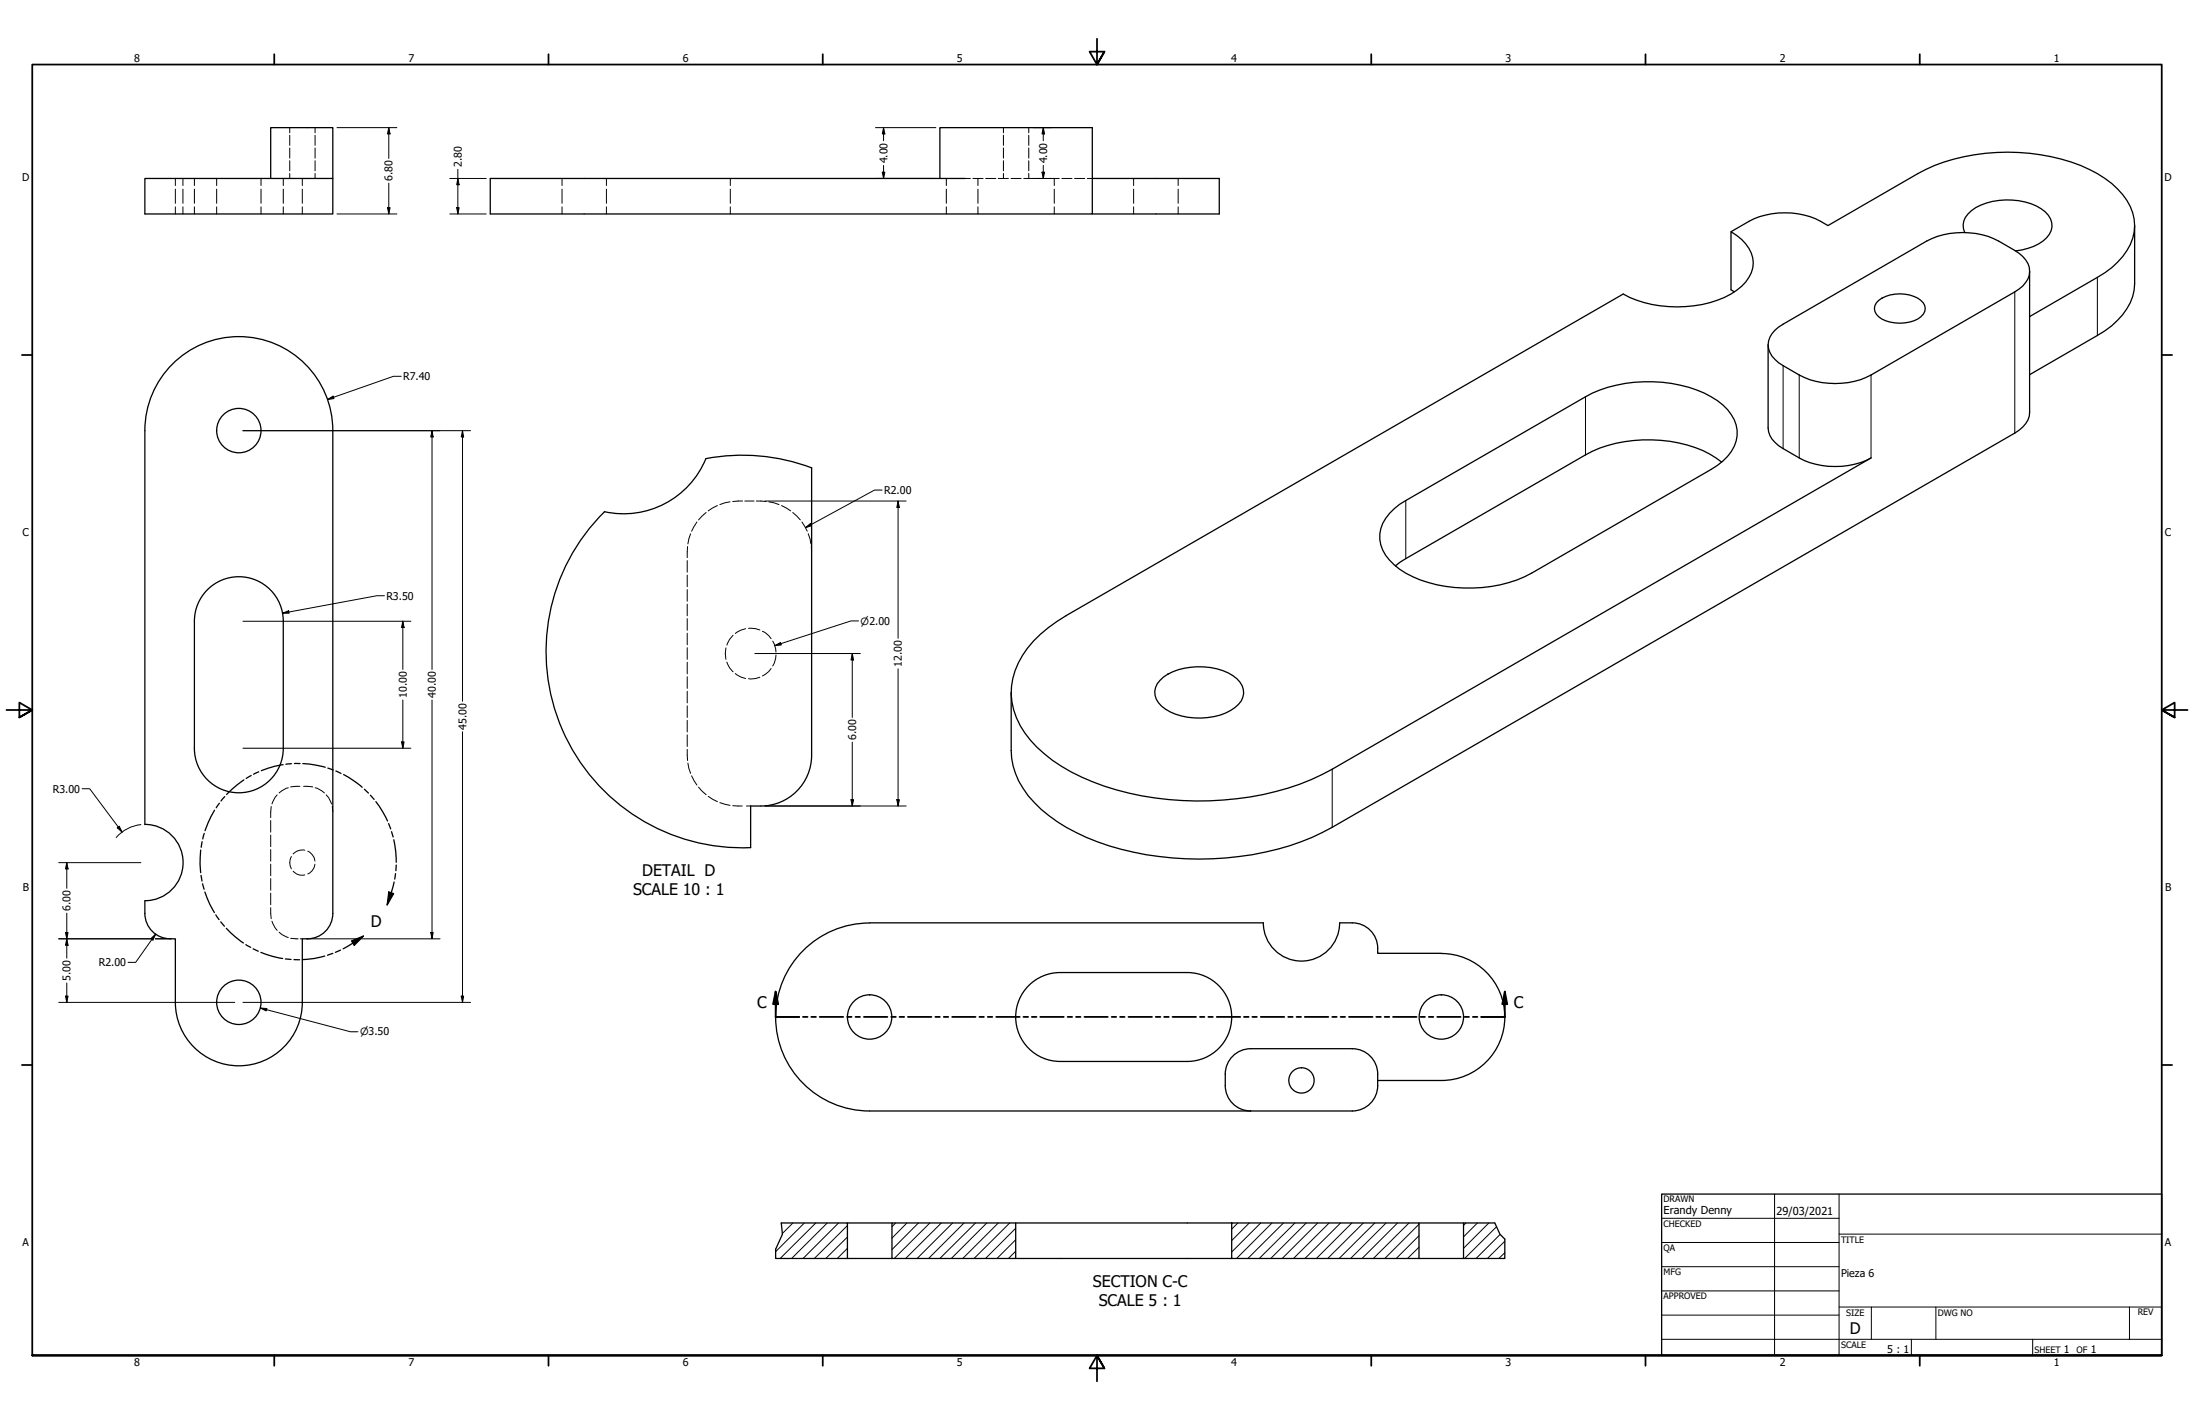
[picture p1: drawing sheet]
<svg xmlns="http://www.w3.org/2000/svg" width="864mm" height="559mm" viewBox="0 0 864 559" stroke-linecap="round" stroke-linejoin="round" font-family="sans-serif">
<!-- layer: Hatch (ANSI) -->
<g fill="none" stroke="#000" stroke-width=".39">
<path d="M307.7 481.3l-.2 .1M312.1 481.3l-4.2 4.2M316.6 481.3l-11.3 11.3M321.1 481.3l-14 13.9M325.6 481.3l-14 13.9M330.1 481.3l-14 13.9M333.6 491.2l-4 4M333.6 486.8l-8.5 8.4M333.6 482.3l-13.1 12.9M352.6 481.3l-1.5 1.4M357 481.3l-5.9 5.9M361.5 481.3l-10.4 10.4"/>
<path d="M366 481.3l-14 13.9M370.5 481.3l-14 13.9M375 481.3l-14 13.9M379.5 481.3l-14 13.9M384 481.3l-14 13.9M388.4 481.3l-13.9 13.9M392.9 481.3l-13.9 13.9M397.4 481.3l-14 13.9M399.8 492.4l-2.9 2.8M399.8 487.9l-7.4 7.3M399.8 483.4l-11.9 11.8M487.2 481.3l-2.4 2.4"/>
<path d="M491.7 481.3l-6.9 6.9M496.3 481.3l-11.5 11.4M500.7 481.3l-14 13.9M505.2 481.3l-14 13.9M509.7 481.3l-14 13.9M514.2 481.3l-14 13.9M518.7 481.3l-14 13.9M523.2 481.3l-14.1 13.9M527.7 481.3l-14 13.9M532.1 481.3l-13.9 13.9M536.6 481.3l-14 13.9M541.1 481.3l-14 13.9"/>
<path d="M545.6 481.3l-14 13.9M550.1 481.3l-14 13.9M554.6 481.3l-14 13.9M558.5 495.2h.1M558.5 490.8l-4.5 4.4M558.5 486.3l-8.9 8.9M558.5 481.8l-13.4 13.4M577 481.3l-.9 .9M581.5 481.3l-5.4 5.4M586 481.3l-9.9 9.9M589.1 482.7l-12.6 12.5M590.5 485.8l-9.5 9.4"/>
<path d="M592.3 493l-2.3 2.2M592.3 488.4l-6.8 6.8"/>
</g>
<!-- layer: Hidden (ANSI) -->
<g fill="none" stroke="#000" stroke-width=".39">
<path d="M114 50.2v2.1M114 53.2v4M114 58.2v4M124 50.2v2.1M124 53.2v4M124 58.2v4M395 50.2v2.1M395 53.2v4M395 58.2v4M404.9 50.2v2.1M404.9 53.2v4M404.9 58.2v4"/>
<path d="M69 70.2v2.8M69 74.4v5.6M72 70.2v2.8M72 74.4v5.6M76.5 70.2v2.8M76.5 74.4v5.6M85.3 70.2v2.8M85.3 74.4v5.6M102.7 70.2v2.8M102.7 74.4v5.6M111.5 70.2v2.8M111.5 74.4v5.6"/>
<path d="M114 63.2v4M114 68.3v1.9M119 70.2v2.8M119 74.4v5.6M124 63.2v4M124 68.3v1.9M221.2 70.2v2.8M221.2 74.4v5.6M238.7 70.2v2.8M238.7 74.4v5.6M287.5 70.2v2.8M287.5 74.4v5.6"/>
<path d="M372.5 70.2v2.8M372.5 74.4v5.6M380 70.2h2M383 70.2h4M384.9 70.2v2.8M384.9 74.4v5.6M388 70.2h4M392.9 70.2h4M395 63.2v4M395 68.3v1.9M398 70.2h4M403 70.2h4"/>
<path d="M404.9 63.2v4M404.9 68.3v1.9M408 70.2h4M412.9 70.2h4M415 70.2v2.8M415 74.4v5.6M418 70.2h4M423 70.2h4M428 70.2h2M446.2 70.2v2.8M446.2 74.4v5.6M463.7 70.2v2.8"/>
<path d="M463.7 74.4v5.6M69 81.4v2.8M72 81.4v2.8M76.5 81.4v2.8M85.3 81.4v2.8M102.7 81.4v2.8M111.5 81.4v2.8M119 81.4v2.8M221.2 81.4v2.8M238.7 81.4v2.8M287.5 81.4v2.8M372.5 81.4v2.8"/>
<path d="M384.9 81.4v2.8M415 81.4v2.8M446.2 81.4v2.8M463.7 81.4v2.8M282.4 198.9l-3.6 2.1M287.3 197.5l-4 1.1M292.3 197.2l-3.9 .2M293.2 197.2h3.6M297.7 197.2l3.9 .2M302.6 197.5l4 1.1M307.6 198.9l3.6 2.1M270.6 215.1l-.1 4.4"/>
<path d="M271.8 210.1l-1 4M274.3 205.4l-2.1 3.6M277.9 201.7l-2.9 2.9M312 201.7l3 2.9M315.7 205.4l2.1 3.6M318.1 210.1l1.1 4M319.3 215.1l.2 2.1M270.5 220.6v4.6M270.5 226.3v4.6M270.5 232v4.6M270.5 237.7v4.6M270.5 243.5v4.5"/>
<path d="M270.5 249.2v4.5M270.5 254.9v4.6M285.8 255l-.3 2.2 .3 2.3M288.5 250a8.4 8.4 0 0 0-2.4 3.9M293.5 247.4l-1.8 .6-2.3 1.3M294.6 247.3l2.8 .1 1.7 .5M300.1 248.4l2.5 1.7 .9 1.2M304.2 252.3l1.1 3 .1 1.3M305.4 257.7l-.1 1.4-1.1 3M270.5 260.6v4.6M270.5 266.3v4.6M270.5 272v4.6"/>
<path d="M270.5 277.7v4.6M286.1 260.5a7.8 7.8 0 0 0 2.4 3.9M289.4 265l2.3 1.4 1.8 .6M299.1 266.5l-1.7 .5-2.8 .1M303.5 263.1l-.9 1.2-2.5 1.7M270.5 283.5v4.5M270.5 289.2v4.6M270.5 294.9l.1 4.4M106.7 317.4l-.1 4.4M109.1 312.8l-.9 1.1-1.1 2.5M113.5 310l-2.5 1.1-1.1 .9M118 309.4l-3.6 .3"/>
<path d="M119.5 309.4l3.6 .3M124.1 310l2.5 1.1 1.1 .9M128.4 312.8l.9 1.1 1.2 2.5M130.8 317.4l.2 2.1M270.8 300.3l1 4.1M272.2 305.3l2.1 3.6M275 309.8l2.9 2.9M278.8 313.4l3.6 2.1M283.3 315.8l4 1.1M288.4 317.1l3.8 .1M293.8 317.2h1.7M106.6 322.9v4.6"/>
<path d="M106.6 328.6v4.6M106.6 334.3v4.6M114.7 337.1a4.9 4.9 0 0 0 0 4.8M120 334.6a4.9 4.9 0 0 0-4.6 1.4M121.2 335a4.9 4.9 0 0 1 2.8 3.8M106.6 357.2l.1 4.3M106.6 340v4.6M106.6 345.8v4.5M106.6 351.5v4.5M115.4 342.8a4.5 4.5 0 0 0 4.6 1.5M124 340.1a4.5 4.5 0 0 1-2.8 3.8M107.1 362.5l1.1 2.5 .9 1.1"/>
<path d="M109.9 366.8l1.1 1 2.5 1.1M114.4 369.3l2.9 .1M118.2 369.4h.8"/>
</g>
<!-- layer: Visible (ANSI) -->
<g fill="none" stroke="#000" stroke-width=".51">
<path d="M106.6 70.2v-20h24.4v34h-74v-14h74M370 70.2v-20h60v34h-237v-14h187M430 70.2h49.9v14h-49.9M681.4 91.2a15.6 15.6 0 0 1 8.7 12.2 14.9 14.9 0 0 1-8.7 12.3 46.8 46.8 0 0 1-42.5 0l-219.2 126.6a46.7 46.7 0 0 0-18.9 18.6 26.8 26.8 0 0 0 4.8 30.4 65.7 65.7 0 0 0 29.1 18.1 120.7 120.7 0 0 0 81.5-2.6l8.2-4.1 212.1-122.5a31.3 31.3 0 0 1-28.3 0l-6.3-3.7a10 10 0 0 1-5.9-8.1v-32.7M773.4 91.5a6.9 6.9 0 0 1 2.6-8.6 26.4 26.4 0 0 1 27.5-.7 7.2 7.2 0 0 1 .7 12.6 21 21 0 0 1-10.9 3.9M840.2 88.8v22.8a20.3 20.3 0 0 1-6.7 14.4l-5 4.2-29.6 17.2M682.7 114.9l-1.3-.9v-22.8a37 37 0 0 1 16-7.1 31 31 0 0 1 22.1 4.7l35.4-20.5a75.9 75.9 0 0 1 44-8 62.6 62.6 0 0 1 32.3 11.9 22.5 22.5 0 0 1 9 16.6 20.3 20.3 0 0 1-6.7 14.4l-5 4.1-29.6 17.3M739.5 118.2a14.6 14.6 0 0 1 16.6 0 3.9 3.9 0 0 1 0 6.5 14.9 14.9 0 0 1-16.6 0 3.9 3.9 0 0 1 0-6.5zM798.9 106.7v55.5a10 10 0 0 1-5.8 8.2l-268.7 155.2a106.6 106.6 0 0 1-52.3 12.5 109.4 109.4 0 0 1-52.4-12.5 44.2 44.2 0 0 1-20-21.2l-.9-3-.8-6.1v-22.8M698.7 129.9l3.2-2.3 56.5-32.7a31.5 31.5 0 0 1 28.3 0 26.7 26.7 0 0 1 10.7 7.4 7.4 7.4 0 0 1-1.2 10.2l-3.1 2.4-56.6 32.7a31.3 31.3 0 0 1-28.3 0l-6.3-3.7a9.4 9.4 0 0 1-5.7-9.7l1.3-2.9zM277.9 180.5a35 35 0 0 1-40 20.9M319.5 184.1v113.1a20 20 0 0 1-20 20"/>
<path d="M677.7 181.9a47.5 47.5 0 0 0-31.1-8.8 49.4 49.4 0 0 0-22.5 5.9l-70.8 40.8-4.1 2.9M546.9 202.1l4-3.6 2.4-1.5 70.8-40.9a54.5 54.5 0 0 1 49.4 0 18.3 18.3 0 0 1 10.3 13.3 15.3 15.3 0 0 1-7.8 13.7l-73.1 42.5a55.2 55.2 0 0 1-49.6 0 20.2 20.2 0 0 1-9.8-11.2 12.9 12.9 0 0 1 3.4-12.3zM456.6 267.8a22.3 22.3 0 0 1 17.4-5.4 19.9 19.9 0 0 1 14.1 6 6.7 6.7 0 0 1-2 10 26.3 26.3 0 0 1-27.3 .7 7 7 0 0 1-2.2-11.3zM76.5 294.5a17.5 17.5 0 0 0 17.5 17.5 17.5 17.5 0 0 0 17.5-17.5M76.5 294.4v-50a17.5 17.5 0 0 1 17.5-17.5 17.5 17.5 0 0 1 17.5 17.5v50M299.5 317.2h-4v16.4M57 324.5v-155.1a37 37 0 0 1 37-36.9 37 37 0 0 1 37 37v189.9a10.3 10.3 0 0 1-12 10v25.1M57.1 324.4a15 15 0 0 1 15 15 15 15 0 0 1-15 15.1M57 354.5a18.6 18.6 0 0 0 .7 8.6 10.4 10.4 0 0 0 11.3 6.3v25.1M342.3 363.2a37 37 0 0 0-37 37 37 37 0 0 0 37 37M342.3 363.2h155M497.3 363.2a15 15 0 0 0 15 15 15 15 0 0 0 15-15"/>
<path d="M527.3 363.2h5M532.3 363.2a10.3 10.3 0 0 1 10 12h25M567.3 375.2a25 25 0 0 1 25 25 25 25 0 0 1-25 25h-25M69 394.4a25 25 0 0 0 25 25 25 25 0 0 0 25-25M404.4 388.4a17.5 17.5 0 0 1 12.9-5.7h50a17.5 17.5 0 0 1 17.5 17.5 17.5 17.5 0 0 1-17.5 17.5h-50a17.5 17.5 0 0 1-16-10.4 17.5 17.5 0 0 1 3.1-18.9zM532.3 412.7a10 10 0 0 1 10 10 16 16 0 0 1-1.2 9.2 10 10 0 0 1-8.8 5.3M532.3 412.7h-40a10 10 0 0 0-10 10 16 16 0 0 0 1.2 9.2 10 10 0 0 0 8.8 5.3M342.3 437.2h190M307.5 481.3h26.1v13.9h-28.3v-3.6M333.6 495.2h17.5M333.6 481.3h17.5M351.1 481.3h48.7v13.9h-48.7z"/>
<path d="M399.8 481.3h158.7v13.9h-73.7v-13.9M399.8 495.2h85M558.5 495.2h17.6M558.5 481.3h17.6M588.4 481.3h-12.3v13.9h16.2v-7.6"/>
<circle cx="94" cy="169.4" r="8.7"/>
<circle cx="94" cy="394.4" r="8.7"/>
<circle cx="342.3" cy="400.2" r="8.7"/>
<circle cx="567.3" cy="400.2" r="8.7"/>
<circle cx="512.3" cy="425.2" r="5"/>
</g>
<!-- layer: Visible Narrow (ANSI) -->
<path d="M793.1 114.9v55.5M825.6 109.2v22.8M624.1 156.1v22.9M701.9 143.9v32.6M708.2 147.6v32.6M736.5 147.6v32.6M553.3 197v22.8M524.4 302.7v22.9" fill="none" stroke="#000" stroke-width=".39"/>
<!-- layer: Break Line (ANSI) -->
<path d="M277.9 180.5a77.2 77.2 0 0 1 41.6 3.6M238 201.4a77.2 77.2 0 0 0-16.6 85.8 77.2 77.2 0 0 0 74.1 46.4M307.5 481.3l.5 4.4-2.7 5.9M588.4 481.3l2 4.4 1.9 1.9" fill="none" stroke="#000" stroke-width=".51"/>
<!-- layer: Section Line (ANSI) -->
<g fill="none" stroke="#000" stroke-width=".7">
<path d="M305.3 390.2l1 5h-2zM305.3 390.2v10h9.3M592.3 390.2l1 5h-2zM592.3 390.2v10h-9.2M316 400.2h1.9M319.3 400.2h1.9M322.6 400.2h9.3M333.4 400.2h1.8M336.7 400.2h1.8M340 400.2h9.3M350.8 400.2h1.8M354.1 400.2h1.8"/>
<path d="M357.4 400.2h9.2M368.2 400.2h1.8M371.5 400.2h1.8M374.8 400.2h9.2M385.5 400.2h1.8M388.8 400.2h1.8M392.1 400.2h9.3M402.8 400.2h1.9M406.1 400.2h1.9M409.4 400.2h9.3M420.2 400.2h1.8M423.5 400.2h1.8"/>
<path d="M426.8 400.2h9.3M437.6 400.2h1.8M440.9 400.2h1.8M444.2 400.2h9.3M454.9 400.2h1.9M458.2 400.2h1.9M461.5 400.2h9.3M472.3 400.2h1.8M475.6 400.2h1.8M478.9 400.2h9.3M489.6 400.2h1.9M493 400.2h1.7"/>
<path d="M496.3 400.2h9.2M507 400.2h1.8M510.3 400.2h1.8M513.6 400.2h9.3M524.4 400.2h1.8M527.7 400.2h1.8M531 400.2h9.3M541.7 400.2h1.9M545 400.2h1.9M548.3 400.2h9.3M559.1 400.2h1.8M562.4 400.2h1.8"/>
<path d="M565.7 400.2h9.2M576.5 400.2h1.7M579.8 400.2h1.7"/>
</g>
<g fill="#000">
<path d="M305.3 390.2l1 5h-2z" fill-rule="evenodd"/>
<path d="M592.3 390.2l1 5h-2z" fill-rule="evenodd"/>
</g>
<!-- layer: Detail Boundary (ANSI) -->
<g fill="none" stroke="#000" stroke-width=".51">
<path d="M84.5 318.8l-1.5 2.6-2.3 5.5M86.4 316.1l-1.3 1.8M88.5 313.5l-1.5 1.7M96 306.9l-4.7 3.7-2.1 2.1M98.9 305.2l-2 1.1M101.9 303.7l-2.1 1M111.4 300.9l-3.3 .7-5.2 1.7M114.7 300.5l-2.2 .2M115.9 300.5h2.2M119.2 300.5l2.6 .2 6.2 1.2M129 302.3l2.2 .7M132.2 303.4l2 1"/>
<path d="M135.3 304.8l4.3 2.7 3 2.3M143.4 310.6l1.6 1.5M145.8 312.9l1.5 1.7M148 315.5l2.7 4 1.8 3.6M79 334.5l-.3 5.5 .3 3.4M79.6 331.2l-.4 2.2M80.4 328l-.6 2.1M153 324.1l.8 2.1M154.1 327.3l.6 2.1M155 330.5l.8 4.6 .2 4.2M79.1 344.5l.4 2.2M79.8 347.8l.5 2.1"/>
<path d="M80.6 351l2 4.9 1.8 3.2M153 351l1.9 .7-2.5 4.4zM155.1 347.1l-2.7 9M155.7 343.8l-.3 2.1M156 340.4l-.2 2.2M85 360l1.2 1.9M86.9 362.8l1.4 1.7M89.1 365.3l3.7 3.5 3 2.3M96.8 371.7l1.9 1.1M99.6 373.4l2.1 .9M102.7 374.8l4.6 1.6 4 .8M112.3 377.4l2.3 .2"/>
<path d="M115.7 377.6l2.2 .1M127.8 376.2a33.8 33.8 0 0 1-8.8 1.4M131 375.2l-2.1 .7M134 373.9l-2 .9M138.4 370.3l4.7-1.9-3.7 3.6zM143.1 368.4l-8 5"/>
</g>
<g fill="#000">
<path d="M153 351l1.9 .7-2.5 4.4z" fill-rule="evenodd"/>
<path d="M138.4 370.3l4.7-1.9-3.7 3.6z" fill-rule="evenodd"/>
</g>
<!-- layer: Border (ANSI) -->
<g fill="none" stroke="#000" stroke-width=".7">
<path d="M431.8 15.2v10.2l-2.9-5.1h5.8l-2.9 5.1 2.9-5.1M107.9 21.3v4.1M215.9 21.3v4.1M323.8 21.3v4.1M539.8 21.3v4.1M647.7 21.3v4.1M755.6 21.3v4.1M8.6 139.7h4.1M850.9 139.7h4.1M2.5 279.4h10.2l-5.1-2.9v5.8l5.1-2.9-5.1 2.9M861.1 279.4h-10.2l5.1-2.9v5.8l-5.1-2.9 5.1 2.9M8.6 419.1h4.1"/>
<path d="M850.9 419.1h4.1M12.7 533.4v-508h838.2v508h-838.2h838.2M107.9 533.4v4.1M215.9 533.4v4.1M323.8 533.4v4.1M434.7 538.5l-2.9-5.1 2.9 5.1h-5.8l2.9-5.1v10.2M539.8 533.4v4.1M647.7 533.4v4.1M755.6 533.4v4.1"/>
</g>
<!-- layer: Title (ANSI) -->
<g fill="none" stroke="#000" stroke-width=".39">
<path d="M654 479.4h69.9M698.5 469.9v63.5M723.9 469.9v63.5M654 488.9h69.9M654 498.5h69.9M723.9 485.6h127M654 508h69.9M654 517.5h69.9M723.9 514.3h127M736.6 514.3v12.7M762 514.3v12.7M838.2 514.3v12.7"/>
<path d="M654 527h196.9M752.3 527v6.4M800.1 527v6.4"/>
</g>
<path d="M654 469.9h196.9v63.5h-196.9z" fill="none" stroke="#000" stroke-width=".51"/>
<!-- layer: Dimension (ANSI) -->
<g fill="none" stroke="#000" stroke-width=".39">
<path d="M132.7 50.2h23.5M153 50.2l.5 2.5h-1zM153 50.2v12.2M344.6 50.2h23.8M347.8 50.2l.5 2.5h-1zM347.8 50.2v5.2M406.6 50.2h7.2M410.7 50.2l.5 2.5h-1.1zM410.7 50.2v5.2M153 72.1v12.1M177 70.2h14.4M180.2 70.2l.5 2.5h-.9z"/>
<path d="M180.2 66.6v17.6M344.6 70.2h23.8M347.3 67.8h1l-.5 2.4zM347.8 65.1v5.1M406.6 70.2h7.2M410.1 67.8h1.1l-.5 2.4zM410.7 65.1v5.1M132.7 84.2h23.5M152.5 81.7h1l-.5 2.5zM177 84.2h14.4M179.8 81.7h.9l-.5 2.5zM128.9 157.2l2.2-1.3 .3 .9z"/>
<path d="M157.9 148.1h-3l-26 9.1M95.6 169.5h89.6M170.1 169.5l.4 2.5h-1zM170.1 169.5v94M182.1 169.5l.4 2.5h-1zM182.1 169.5v106.5M301.1 197.2h55.6M347.2 192.8h-3l-27.1 14.8M353.5 197.2l.5 2.5h-1zM353.5 197.2v54M317.1 207.6l1.9-1.6 .5 .9zM151.3 234.4h-3l-37 6.9"/>
<path d="M95.6 244.5h66.1M111.3 241.3l2.3-1 .2 1zM158.6 244.5l.5 2.5h-1zM158.6 244.5v19M297.1 257.2h41.5M305 254.1l2.2-1.2 .3 .9zM335.5 257.2l.5 2.5h-1zM335.5 257.2v25.1M337.9 244.3h-2.9l-30 9.8M158.6 275.5v18.9M170.1 275.5v93.9M353.5 263.2v54"/>
<path d="M95.6 294.4h66.1M158.1 292h1l-.5 2.4zM182.1 288v106.5M335.5 292v25.2M32.3 310.4h3l12.8 17.1M301.1 317.2h55.6M335 314.7h1l-.5 2.5zM353 314.7h1l-.5 2.5zM23.1 339.5h32.3M26.3 339.5l.5 2.4h-1zM26.3 339.5v10.1M46.2 325.8l.7-.7 1.2 2.4z"/>
<path d="M55.5 324.5a15 15 0 0 0-9.8 5.1M26.3 359.3v17.8M23.1 369.4h36.6M25.8 367h1l-.5 2.4zM26.3 369.4l.5 2.6h-1zM59.4 369.4l1.9-1.8-1.1 2.4zM61.2 369.4h6.2M61.3 367.6l-7.9 11.1h-3M120.6 369.4h52.6M169.5 367h1l-.4 2.4zM23.1 394.5h69.3M25.8 392h1l-.5 2.5z"/>
<path d="M26.3 386.8v7.7M95.6 394.5h89.6M102.5 396.7l2.5 .2-.2 .9zM102.5 396.7l35.4 9.3h3M181.5 392h1l-.4 2.5z"/>
</g>
<g fill="#000">
<path d="M153 50.2l.5 2.5h-1z" fill-rule="evenodd"/>
<path d="M347.8 50.2l.5 2.5h-1z" fill-rule="evenodd"/>
<path d="M410.7 50.2l.5 2.5h-1.1z" fill-rule="evenodd"/>
<path d="M180.2 70.2l.5 2.5h-.9z" fill-rule="evenodd"/>
<path d="M347.3 67.8h1l-.5 2.4z" fill-rule="evenodd"/>
<path d="M410.1 67.8h1.1l-.5 2.4z" fill-rule="evenodd"/>
<path d="M152.5 81.7h1l-.5 2.5z" fill-rule="evenodd"/>
<path d="M179.8 81.7h.9l-.5 2.5z" fill-rule="evenodd"/>
<path d="M128.9 157.2l2.2-1.3 .3 .9z" fill-rule="evenodd"/>
<path d="M170.1 169.5l.4 2.5h-1z" fill-rule="evenodd"/>
<path d="M182.1 169.5l.4 2.5h-1z" fill-rule="evenodd"/>
<path d="M353.5 197.2l.5 2.5h-1z" fill-rule="evenodd"/>
<path d="M317.1 207.6l1.9-1.6 .5 .9z" fill-rule="evenodd"/>
<path d="M111.3 241.3l2.3-1 .2 1z" fill-rule="evenodd"/>
<path d="M158.6 244.5l.5 2.5h-1z" fill-rule="evenodd"/>
<path d="M305 254.1l2.2-1.2 .3 .9z" fill-rule="evenodd"/>
<path d="M335.5 257.2l.5 2.5h-1z" fill-rule="evenodd"/>
<path d="M158.1 292h1l-.5 2.4z" fill-rule="evenodd"/>
<path d="M335 314.7h1l-.5 2.5z" fill-rule="evenodd"/>
<path d="M353 314.7h1l-.5 2.5z" fill-rule="evenodd"/>
<path d="M46.2 325.8l.7-.7 1.2 2.4z" fill-rule="evenodd"/>
<path d="M26.3 339.5l.5 2.4h-1z" fill-rule="evenodd"/>
<path d="M25.8 367h1l-.5 2.4z" fill-rule="evenodd"/>
<path d="M26.3 369.4l.5 2.6h-1z" fill-rule="evenodd"/>
<path d="M59.4 369.4l1.9-1.8-1.1 2.4z" fill-rule="evenodd"/>
<path d="M169.5 367h1l-.4 2.4z" fill-rule="evenodd"/>
<path d="M25.8 392h1l-.5 2.5z" fill-rule="evenodd"/>
<path d="M102.5 396.7l2.5 .2-.2 .9z" fill-rule="evenodd"/>
<path d="M181.5 392h1l-.4 2.5z" fill-rule="evenodd"/>
</g>
<g font-size="6.3">
<text x="252.7" y="344.7">DETAIL D</text>
<text x="249.2" y="352.2">SCALE 10 : 1</text>
<text x="145.9" y="364.8">D</text>
<text x="298" y="396.6">C</text>
<text x="595.8" y="396.6">C</text>
<text x="430.1" y="506.4">SECTION C-C</text>
<text x="432.5" y="514">SCALE 5 : 1</text>
<text x="728.1" y="524.9">D</text>
</g>
<g font-size="4.3">
<text x="654.8" y="477.8">Erandy Denny</text>
<text x="699.3" y="478">29/03/2021</text>
</g>
<g font-size="4.2">
<text x="52.8" y="24.4">8</text>
<text x="160.8" y="24.4">7</text>
<text x="268.7" y="24.4">6</text>
<text x="376.7" y="24.4">5</text>
<text x="484.6" y="24.4">4</text>
<text x="592.6" y="24.4">3</text>
<text x="700.5" y="24.4">2</text>
<text x="808.5" y="24.4">1</text>
<text x="181.7" y="65.8" transform="rotate(-90 181.7 65.8)">2.80</text>
<text x="349.3" y="64.3" transform="rotate(-90 349.3 64.3)">4.00</text>
<text x="412.2" y="64.3" transform="rotate(-90 412.2 64.3)">4.00</text>
<text x="8.8" y="71.4">D</text>
<text x="154.6" y="71.3" transform="rotate(-90 154.6 71.3)">6.80</text>
<text x="852" y="71.4">D</text>
<text x="158.7" y="149.6">R7.40</text>
<text x="348" y="194.4">R2.00</text>
<text x="8.9" y="211.1">C</text>
<text x="852.2" y="211.1">C</text>
<text x="152.1" y="236">R3.50</text>
<text x="355" y="262.4" transform="rotate(-90 355 262.4)">12.00</text>
<text x="160.1" y="274.6" transform="rotate(-90 160.1 274.6)">10.00</text>
<text x="171.6" y="274.6" transform="rotate(-90 171.6 274.6)">40.00</text>
<text x="183.6" y="287.1" transform="rotate(-90 183.6 287.1)">45.00</text>
<text x="337" y="291.3" transform="rotate(-90 337 291.3)">6.00</text>
<text x="20.8" y="311.9">R3.00</text>
<text x="9" y="350.8">B</text>
<text x="852.2" y="350.8">B</text>
<text x="27.8" y="358.5" transform="rotate(-90 27.8 358.5)">6.00</text>
<text x="38.9" y="380.2">R2.00</text>
<text x="27.8" y="386" transform="rotate(-90 27.8 386)">5.00</text>
<text x="8.9" y="490.5">A</text>
<text x="852.2" y="490.5">A</text>
<text x="724.7" y="502.6">Pieza 6</text>
<text x="742.9" y="532.6">5 : 1</text>
<text x="812.4" y="532.6">1</text>
<text x="823" y="532.6">1</text>
<text x="52.8" y="537.5">8</text>
<text x="160.8" y="537.5">7</text>
<text x="268.7" y="537.5">6</text>
<text x="376.7" y="537.5">5</text>
<text x="484.6" y="537.5">4</text>
<text x="592.6" y="537.5">3</text>
<text x="700.5" y="537.5">2</text>
<text x="808.5" y="537.5">1</text>
</g>
<g font-size="3.9">
<text x="338.8" y="245.8">⌀2.00</text>
<text x="141.7" y="407.5">⌀3.50</text>
</g>
<g font-size="3.5">
<text x="654.8" y="473.2">DRAWN</text>
<text x="654.8" y="482.8">CHECKED</text>
<text x="724.7" y="488.9">TITLE</text>
<text x="654.8" y="492.3">QA</text>
<text x="654.8" y="501.8">MFG</text>
<text x="654.8" y="511.4">APPROVED</text>
<text x="726.7" y="517.7">SIZE</text>
<text x="762.8" y="517.7">DWG NO</text>
<text x="841.4" y="517.7">REV</text>
<text x="724.7" y="530.4">SCALE</text>
<text x="800.9" y="532.6">SHEET</text>
<text x="817.4" y="532.6">OF</text>
</g>
</svg>
